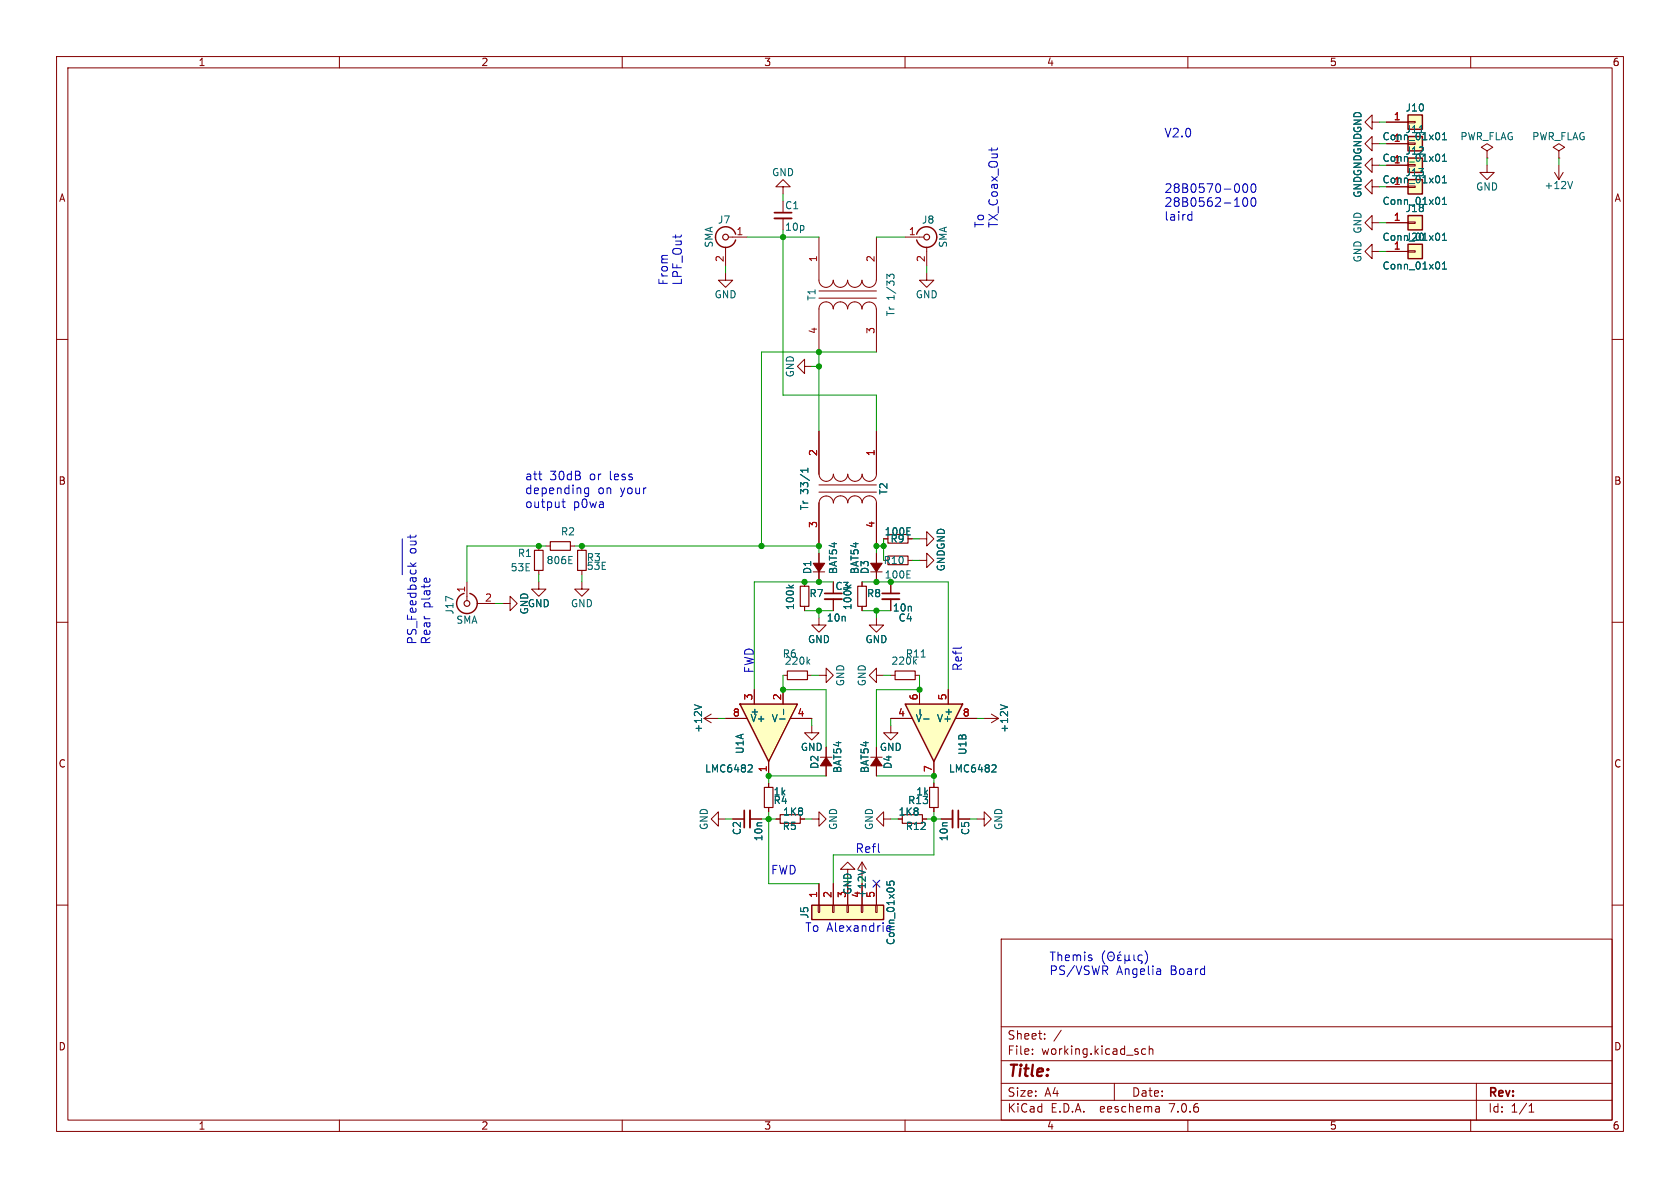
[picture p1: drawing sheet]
<svg xmlns="http://www.w3.org/2000/svg" width="297mm" height="210mm" viewBox="0 0 297 210" stroke-linecap="round" stroke-linejoin="round" font-family="sans-serif">
<g fill="none" stroke="#840000" stroke-width=".18">
<path d="M10 10h277v190h-277zM12 12h273v186h-273zM60 10v2M110 10v2M160 10v2M210 10v2M260 10v2M242.6 25.4v1.3l-1.3-1.3 1.3-1.3v1.3h1.2M10 60h2M128.3 48.3v1.2h1.2l-1.2 1.3-1.3-1.3h1.3M128.3 43.7v3.3M128.8 41.9h3.3"/>
<path d="M144.8 41.9v7.6a1.27 1.27 0 0 0 1.2 1.3 1.27 1.27 0 0 0 1.3-1.3 1.26 1.26 0 0 0 1.3 1.3 1.26 1.26 0 0 0 1.2-1.3M144.8 51.4h10.1M144.8 52.7h10.1M149.8 54.6a1.26 1.26 0 0 0-1.2-1.2 1.26 1.26 0 0 0-1.3 1.2 1.27 1.27 0 0 0-1.3-1.2 1.27 1.27 0 0 0-1.2 1.2v7.6M149.9 49.5a1.27 1.27 0 0 0 1.2 1.3 1.27 1.27 0 0 0 1.3-1.3 1.26 1.26 0 0 0 1.3 1.3 1.26 1.26 0 0 0 1.2-1.3M149.9 54.6a1.26 1.26 0 0 1 1.2-1.2 1.26 1.26 0 0 1 1.3 1.2 1.27 1.27 0 0 1 1.3-1.2 1.27 1.27 0 0 1 1.2 1.2M154.9 41.9v7.6M154.9 54.6v7.6M160 41.9h3.3M163.8 48.3v1.2h-1.2l1.2 1.3 1.3-1.3h-1.3M163.8 43.7v3.3M285 60h2"/>
<path d="M142.2 64.8v-1.3l-1.2 1.3 1.2 1.2v-1.2h1.3M144.8 76.2v7.6a1.26 1.26 0 0 0 1.3 1.3 1.26 1.26 0 0 0 1.2-1.3M154.9 76.2v7.6a1.26 1.26 0 0 1-1.2 1.3 1.26 1.26 0 0 1-1.3-1.3M95.2 96.5v.8M144.8 85.7h10.1M144.8 87h10.1M144.8 88.9v7.6M144.8 97.8v5.1M144.8 88.9a1.26 1.26 0 0 1 1.3-1.2 1.26 1.26 0 0 1 1.2 1.2M147.3 83.8a1.26 1.26 0 0 0 1.3 1.3 1.26 1.26 0 0 0 1.3-1.3 1.27 1.27 0 0 0 1.2 1.3 1.27 1.27 0 0 0 1.3-1.3M147.3 88.9a1.26 1.26 0 0 1 1.3-1.2 1.26 1.26 0 0 1 1.3 1.2 1.27 1.27 0 0 1 1.2-1.2 1.27 1.27 0 0 1 1.3 1.2M152.4 88.9a1.26 1.26 0 0 1 1.3-1.2 1.26 1.26 0 0 1 1.2 1.2v7.6"/>
<path d="M154.9 97.8v5.1M160.5 95.3h.8M160.5 99.1h.8M162.6 95.3h1.2v-1.3l1.3 1.3-1.3 1.2v-1.2M162.6 99.1h1.2v-1.3l1.3 1.3-1.3 1.2v-1.2M10 110h2M82.5 102.9v3.3M84.3 106.7h3.3M88.9 106.7h1.3v-1.3l1.2 1.3-1.2 1.3v-1.3M95.2 100.8v.8M138.4 119.4h.8M142.7 119.4h.8"/>
<path d="M143.8 101.1h2M144.8 119.4h1.2v1.3l1.3-1.3-1.3-1.3v1.3M144.8 109.2v1.3h1.2l-1.2 1.3-1.3-1.3h1.3M147.3 105.9v2.1M152.4 102.9v.7M152.4 107.2v.8M153.9 101.1h2.1M154.9 119.4v-1.3l-1.2 1.3 1.2 1.3v-1.3h1.3M154.9 109.2v1.3h1.3l-1.3 1.3-1.2-1.3h1.2M157.5 102.9v2M157.5 105.9v2.1M157.5 119.4h.7"/>
<path d="M161.8 119.4h.8M285 110h2M124.5 127l1.2 .8M124.5 127h2.5M125.7 126.2l-1.2 .8M135.9 138.4v.8M143.5 128.3v1.2h-1.3l1.3 1.3 1.3-1.3h-1.3M145 133.9h2.1M146 132.1v5.1M153.9 133.9h2.1M154.9 132.1v5.1M10 160h2"/>
<path d="M135.9 142.7v.8M137.2 144.8h.7M141.5 144.8h.7M143.5 144.8h1.3v1.3l1.2-1.3-1.2-1.3v1.3M149.9 153.7h1.2l-1.2-1.3-1.3 1.3h1.3v1.2M152.4 152.4l-.8 1.3M152.4 152.4v2.5M152.4 152.4l.8 1.3M156.2 144.8v-1.3l-1.3 1.3 1.3 1.3v-1.3h1.3M163.1 144.8h.7M285 160h2M177 166h108v32h-108z"/>
<path d="M60 198v2M110 198v2M160 198v2M177 194.5h108M177 191.5h108M177 187.5h108M177 181.5h108M182.5 186.3v.1M182.5 185.5v.1M184.7 183.6v.1M184.7 182.8v.1M187.6 182.1l-1.3 2"/>
<path d="M197 191.5v3M202.5 185.5l-.4-.1-.3 .3v.4l.2 .2h.5M203.2 185.5l.2-.1 .3 .1 .1 .9M203.2 184.9v1.5M204.9 195.7l.1 .9M205 196.5l-.2 .1M205 196h-.2M210 198v2M260 198v2M261 191.5v6.5M270.3 196.6h.9M270.3 195.5l.4-.4v1.5"/>
</g>
<path d="M145.8 105.9h3M156 105.9h3" fill="none" stroke="#840000" stroke-width=".33"/>
<path d="M145.8 104.9h3M156 104.9h3" fill="none" stroke="#840000" stroke-width=".3"/>
<g fill="none" stroke="#006464" stroke-width=".18">
<path d="M158 49.2l.1-.5-.2-.2h-.5l-.1 .4-.5-.4v.8M142.8 82.8v.7M142.8 83.1h-1.3l.4 .4M160.3 94.6h.6M160.3 93.3h.6M142.8 116.9l.4 .5M143.2 116.6l-.5 .5M150.4 103.4l-.4 .4M160.3 102.2h.6M160.3 100.9h.6M161.6 116.9l.4 .5M162 116.6l-.5 .5"/>
<path d="M162.9 116.1h.7M122.8 124.6l1.2 .4M151.7 153.8l1.3 .4"/>
</g>
<g fill="none" stroke="#840000" stroke-width=".2">
<path d="M94.5 97.3h1.5v3.5h-1.5zM157 94.5h3.5v1.5h-3.5zM157 98.3h3.5v1.5h-3.5zM139.2 118.6h3.5v1.5h-3.5zM151.6 103.6h1.6v3.6h-1.6zM158.2 118.6h3.6v1.5h-3.6zM135.1 139.2h1.6v3.5h-1.6zM137.9 144h3.6v1.5h-3.6zM159.5 144h3.6v1.5h-3.6z"/>
<circle cx="128.3" cy="41.9" r=".51"/>
<circle cx="163.8" cy="41.9" r=".51"/>
<circle cx="82.6" cy="106.7" r=".51"/>
</g>
<path d="M130 41.4a1.81 1.81 0 0 0-2.7-1 1.81 1.81 0 0 0 0 3 1.81 1.81 0 0 0 2.7-1M162.1 41.4a1.81 1.81 0 0 1 2.7-1 1.81 1.81 0 0 1 0 3 1.81 1.81 0 0 1-2.7-1M82 104.9a1.81 1.81 0 0 0-.9 2.8 1.81 1.81 0 0 0 2.9 0 1.81 1.81 0 0 0-.9-2.8" fill="none" stroke="#840000" stroke-width=".25"/>
<g fill="#840000" stroke="#840000" stroke-width=".18">
<path d="M154.9 133.9l1.1 1.5h-2.1z"/>
<path d="M146 133.9l1.1 1.5h-2.1z"/>
<path d="M143.8 99.6h2l-1 1.5z"/>
<path d="M153.9 99.6h2.1l-1.1 1.5z"/>
</g>
<path d="M130.8 124.5h10.2l-5.1 10.1z" fill="#ffffc2"/>
<path d="M248.9 24.1h2.6v2.6h-2.6zM248.9 27.9h2.6v2.6h-2.6zM248.9 20.3h2.6v2.6h-2.6zM248.9 31.8h2.6v2.5h-2.6zM248.9 38.1h2.6v2.5h-2.6zM248.9 43.2h2.6v2.5h-2.6zM130.8 124.5h10.2l-5.1 10.1z" fill="none" stroke="#840000" stroke-width=".25"/>
<g fill="none" stroke="#840000" stroke-width=".18">
<path d="M138.4 33h-1.2l1.2-1.2 1.3 1.2h-1.3v1.3M138.4 38.6v2M242.6 29.2v1.3l-1.3-1.3 1.3-1.3v1.3h1.2M242.6 21.6v1.3l-1.3-1.3 1.3-1.3v1.3h1.2M242.6 33v1.3l-1.3-1.3 1.3-1.2v1.2h1.2M242.6 39.4v1.2l-1.3-1.2 1.3-1.3v1.3h1.2M245.1 25.4h3.8M245.1 29.2h3.8M245.1 21.6h3.8M245.1 33h3.8M245.1 39.4h3.8M248.9 21.5h1.3v.2h-1.3z"/>
<path d="M248.9 39.2h1.3v.3h-1.3zM262.9 29.2v1.3h1.3l-1.3 1.3-1.3-1.3h1.3M262.9 26.7l1-.7-1-.6-1 .6 1 .7v1.2M262.9 27.9h.1M274.8 30.5l.8 1.3M275.6 26.7l1-.7-1-.6-1 .6 1 .7v1.2M275.6 27.9h.1M275.6 29.2v2.6M276.4 30.5l-.8 1.3M242.6 44.5v1.2l-1.3-1.2 1.3-1.3v1.3h1.2M245.1 44.5h3.8M248.9 44.3h1.3v.3h-1.3z"/>
<path d="M96.5 96.5h.8M100.8 96.5h.8M102.9 96.5v.8M95.2 102.9v1.2h1.3l-1.3 1.3-1.2-1.3h1.2M102.9 102.9v1.2h1.2l-1.2 1.3-1.3-1.3h1.3M102.9 100.8v.8M142.2 102.9v.7M142.2 107.2v.8M128.3 127h3.8M133.3 121.9v2.6M135.9 134.6v2.6M138.4 121.9v2.6"/>
<path d="M139.7 127h3.8M127 144.8v-1.3l-1.3 1.3 1.3 1.3v-1.3h1.3M129.5 144.8h2.1M132.6 144.8h2M166.4 144.8h2M169.4 144.8h2"/>
</g>
<g fill="none" stroke="#006464" stroke-width=".18">
<path d="M255 28.5h.7M255 23.8l.4-.4v1.3M255 27.6l.4-.4v1.3M255 31.4l.4-.3v1.2M255 35.2l.4-.3v1.2M255 32.3h.7M255 24.7h.7M255 36.1h.7M278 32.1l-.4 1.2M255 41.6l.4-.4v1.3M255 46.7l.4-.4v1.3M255 47.6h.7"/>
<path d="M255 42.5h.7M100.6 99.6h.6M100.6 98.4h.6M139.4 103.4l.5 .5M140.3 103.4l-.5 .4M132.5 135.2l.4 .1 .1 .3-.8 .9h.8M137.8 127.1h1M138.5 125.4v.9"/>
</g>
<path d="M136.9 38.6h3.1M132.6 143.3v3M168.4 143.3v3" fill="none" stroke="#840000" stroke-width=".33"/>
<path d="M136.9 37.6h3.1M131.6 143.3v3M169.4 143.3v3" fill="none" stroke="#840000" stroke-width=".3"/>
<path d="M97.3 95.8h3.5v1.5h-3.5zM102.1 97.3h1.5v3.5h-1.5zM141.5 103.6h1.5v3.6h-1.5z" fill="none" stroke="#840000" stroke-width=".2"/>
<g fill="#ffffc2" stroke="#ffffc2" stroke-width=".18">
<path d="M248.9 24.1h2.6v2.6h-2.6z"/>
<path d="M248.9 27.9h2.6v2.6h-2.6z"/>
<path d="M248.9 20.3h2.6v2.6h-2.6z"/>
<path d="M248.9 43.2h2.6v2.5h-2.6z"/>
<path d="M248.9 31.8h2.6v2.5h-2.6z"/>
<path d="M248.9 38.1h2.6v2.5h-2.6z"/>
</g>
<path d="M160 124.5h10.2l-5.1 10.1z" fill="#ffffc2"/>
<path d="M160 124.5h10.2l-5.1 10.1zM143.5 160h12.7v2.6h-12.7z" fill="none" stroke="#840000" stroke-width=".25"/>
<g fill="none" stroke="#840000" stroke-width=".18">
<path d="M245.1 25.4h3.8M245.1 29.2h3.8M245.1 21.6h3.8M245.1 33h3.8M245.1 39.4h3.8M245.1 44.5h3.8M144.8 76.2v7.6M154.9 76.2v7.6M144.8 88.9v7.6M144.8 97.8v1.8M154.9 88.9v7.6M154.9 97.8v1.8"/>
<path d="M160.5 95.3h.8M142.2 102.9v.7M142.2 107.2v.8M144.8 101.1v1.8M147.3 105.9v2.1M152.4 102.9v.7M152.4 107.2v.8M154.9 101.1v1.8M157.5 102.9v2M157.5 105.9v2.1M128.3 127h3.8M133.3 121.9v2.6"/>
<path d="M135.9 134.6v2.6M135.9 138.4v.8M138.4 121.9v2.6M139.7 127h3.8M146 132.1v1.8M146 135.4v1.8M154.9 132.1v1.8M154.9 135.4v1.8M157.5 128.3v1.2h-1.3l1.3 1.3 1.2-1.3h-1.2M157.5 127h3.8M162.6 121.9v2.6M165.1 134.6v2.6"/>
<path d="M165.1 138.4v.8M167.6 121.9v2.6M168.9 127h3.8M174 127h2.5M175.3 126.2l1.2 .8M176.5 127l-1.2 .8M129.5 144.8h2.1M132.6 144.8h2M135.9 142.7v.8M137.2 144.8h.7M141.5 144.8h.7M144.8 156.2v3.8"/>
<path d="M147.3 156.2v3.8M149.9 156.2v3.8M152.4 156.2v3.8M154.9 156.2v3.8M163.1 144.8h.7M165.1 142.7v.8M166.4 144.8h2M169.4 144.8h2M172.7 144.8h1.3v-1.3l1.3 1.3-1.3 1.3v-1.3M144.7 160h.2v1.3h-.2zM147.2 160h.2v1.3h-.2zM149.7 160h.3v1.3h-.3z"/>
<path d="M152.3 160h.2v1.3h-.2zM154.8 160h.3v1.3h-.3z"/>
</g>
<g fill="none" stroke="#006464" stroke-width=".18">
<path d="M255 28.5h.7M255 23.8l.4-.4v1.3M255 27.6l.4-.4v1.3M255 31.4l.4-.3v1.2M255 35.2l.4-.3v1.2M255 32.3h.7M255 24.7h.7M255 36.1h.7M255 41.6l.4-.4v1.3M255 46.7l.4-.4v1.3M255 47.6h.7M255 42.5h.7"/>
<path d="M142.8 82.8v.7M142.8 83.1h-1.3l.4 .4M160.3 94.6h.6M160.3 93.3h.6M139.4 103.4l.5 .5M140.3 103.4l-.5 .4M150.4 103.4l-.4 .4M122.8 124.6l1.2 .4M132.5 135.2l.4 .1 .1 .3-.8 .9h.8M137.8 127.1h1M138.5 125.4v.9M162.7 125.4v.9"/>
<path d="M163.3 127.1h1M175.6 135.2l.4 .1 .1 .3-.8 .9h.8M176.9 124.6l1.2 .4M151.7 153.8l1.3 .4M156.8 155.8v.6l.6 .1-.1-.2v-.4l.2-.1h.4l.2 .2-.2 .5"/>
</g>
<path d="M164.3 139.2h1.6v3.5h-1.6z" fill="none" stroke="#840000" stroke-width=".2"/>
<path d="M143.5 160h12.7v2.6h-12.7z" fill="#ffffc2" stroke="#ffffc2" stroke-width=".18"/>
<g fill="none" stroke="#0000c2" stroke-width=".18">
<path d="M175.3 26.1v.6M176.3 26.1v.2M210.3 37.9l.4 .1M210.7 37.4v1.5M210.7 38.9h-.4M219.9 32.6l.2-.1a.83 .83 0 0 1 .6 .6 .83 .83 0 0 1-.3 .8l-.2 .1a.83 .83 0 0 1-.6-.6 .83 .83 0 0 1 .3-.8zM219.9 35l.2-.1a.83 .83 0 0 1 .6 .7 .83 .83 0 0 1-.3 .8l-.2 .1a.83 .83 0 0 1-.6-.7 .83 .83 0 0 1 .3-.8zM221.4 32.6l.1-.1a.83 .83 0 0 1 .6 .6 .83 .83 0 0 1-.3 .8l-.1 .1a.83 .83 0 0 1-.6-.6 .83 .83 0 0 1 .3-.8zM221.4 35l.1-.1a.83 .83 0 0 1 .6 .7 .83 .83 0 0 1-.3 .8l-.1 .1a.83 .83 0 0 1-.6-.7 .83 .83 0 0 1 .3-.8zM71.1 95.3v6.3M72.5 99.5l.6 .6M73.6 99.5l-.6 .4"/>
<path d="M95.2 83.8h.6M95.6 84.8h.2M99.3 88.7h.6M99.6 88.2v1.3l.3 .2M104.1 86.3v1.2l-.2 .2M104.1 86.3h-.5l-.3 .2v.5l.2 .2h.6M75 102.4l.4-.2 .1 .7M75.9 102.3l.1 .1M155.4 150.6l.1 .1M193 169.4v.3M195.3 168.1a1.77 1.77 0 0 0-.1 2.2M196.1 168.4a.76 .76 0 0 1 .9 .5 .76 .76 0 0 1-.4 .9 .8 .8 0 0 1-.8-.5 .8 .8 0 0 1 .3-.9z"/>
<path d="M196.2 169h.4M197.8 169.3l-.2 .2v.2h.6M197.8 169.3h.1M198.1 168.2l-.2 .2M198.2 168.9h-.6v.2l.2 .2M198.9 169.6l.2 .2h.3l.2-.2M198.9 168.8v1.5M199.6 169.6l.2 .2M199.6 168.8v.8M200.5 168.8v.8l.2 .2M201.9 168.9l-.4-.1-.3 .3 .1 .6 .5 .2v.4M202.4 168.1a1.77 1.77 0 0 1 .1 2.2"/>
<path d="M205 171.3l.2 .2v.8M205.2 172.2l-.2 .1M205.2 171.6l-.2 .1"/>
</g>
<g fill="none" stroke="#009600" stroke-width=".18">
<path d="M138.4 34.3v1.3M243.8 21.6h1.3M243.8 39.4h1.3M262.9 27.9v1.3M275.6 27.9v1.3M128.3 47v1.3M132.1 41.9h12.7M138.4 41.9v28h16.5v6.3M154.9 41.9h5.1M163.8 47v1.3M243.8 44.5h1.3M143.5 64.8h1.3"/>
<path d="M144.8 62.2v14M154.9 62.2h-20.3v34.3M96.5 96.5h-14v6.4M101.6 96.5h43.2v1.3M156.2 96.5h-1.3v1.3M156.2 95.3v3.8M161.3 95.3h1.3M161.3 99.1h1.3M87.6 106.7h1.3M95.2 101.6v1.3M102.9 101.6v1.3M138.4 119.4v2.5h7.6v10.2"/>
<path d="M142.2 108h5.1M143.5 119.4h1.3M144.8 108v1.2M147.3 102.9h-14v19M152.4 108h5.1M152.4 102.9h15.2v19M154.9 108v1.2M156.2 119.4h1.3M162.6 119.4v2.5h-7.7v10.2M127 127h1.3M143.5 127v1.3M146 137.2h-10.1v1.2"/>
<path d="M154.9 137.2h10.2v1.2M157.5 127v1.3M172.7 127h1.3M128.3 144.8h1.2M134.6 144.8h2.6M135.9 143.5v12.7h8.9M142.2 144.8h1.3M157.5 144.8h1.2M163.8 144.8h2.6M165.1 143.5v7.6h-17.8v5.1M171.4 144.8h1.3"/>
</g>
<path d="M154.3 155.6l1.2 1.2M155.5 155.6l-1.2 1.2" fill="none" stroke="#000084" stroke-width=".18"/>
<g fill="#009600" stroke="#009600" stroke-width=".18">
<circle cx="144.8" cy="102.9" r=".46"/>
<circle cx="154.9" cy="102.9" r=".46"/>
<circle cx="138.4" cy="121.9" r=".46"/>
<circle cx="154.9" cy="108" r=".46"/>
<circle cx="144.8" cy="64.8" r=".46"/>
<circle cx="154.9" cy="96.5" r=".46"/>
<circle cx="156.2" cy="96.5" r=".46"/>
<circle cx="144.8" cy="62.2" r=".46"/>
<circle cx="157.5" cy="102.9" r=".46"/>
<circle cx="135.9" cy="144.8" r=".46"/>
<circle cx="135.9" cy="137.2" r=".46"/>
<circle cx="142.2" cy="102.9" r=".46"/>
<circle cx="134.6" cy="96.5" r=".46"/>
<circle cx="95.2" cy="96.5" r=".46"/>
<circle cx="144.8" cy="96.5" r=".46"/>
<circle cx="144.8" cy="108" r=".46"/>
<circle cx="102.9" cy="96.5" r=".46"/>
<circle cx="138.4" cy="41.9" r=".46"/>
<circle cx="162.6" cy="121.9" r=".46"/>
<circle cx="165.1" cy="137.2" r=".46"/>
<circle cx="165.1" cy="144.8" r=".46"/>
</g>
<text font-size="2.8" fill="#840000" x="178" y="190.9">Title:</text>
<g font-size="2.1" fill="#0000c2">
<text x="205.7" y="24.4">V2.0</text>
<text x="205.7" y="34.2">28B0570-000</text>
<text x="174.1" y="40.4" transform="rotate(-90 174.1 40.4)">To</text>
<text x="176.5" y="40.4" transform="rotate(-90 176.5 40.4)">TX_Coax_Out</text>
<text x="205.7" y="36.7">28B0562-100</text>
<text x="205.7" y="39.1">laird</text>
<text x="118.2" y="50.6" transform="rotate(-90 118.2 50.6)">From</text>
<text x="120.6" y="50.6" transform="rotate(-90 120.6 50.6)">LPF_Out</text>
<text x="92.7" y="85">att</text>
<text x="92.7" y="87.5">depending</text>
<text x="92.7" y="89.9">output</text>
<text x="97.1" y="85">30dB</text>
<text x="101.3" y="89.9">p0wa</text>
<text x="104.3" y="85">or</text>
<text x="105.6" y="87.5">on</text>
<text x="107.9" y="85">less</text>
<text x="109.7" y="87.5">your</text>
<text x="73.7" y="98" transform="rotate(-90 73.7 98)">out</text>
<text x="76.2" y="107.6" transform="rotate(-90 76.2 107.6)">plate</text>
<text x="73.7" y="114.1" transform="rotate(-90 73.7 114.1)">PS_Feedback</text>
<text x="76.2" y="114.1" transform="rotate(-90 76.2 114.1)">Rear</text>
<text x="133.3" y="119.1" transform="rotate(-90 133.3 119.1)">FWD</text>
<text x="170.2" y="118.7" transform="rotate(-90 170.2 118.7)">Refl</text>
<text x="136.2" y="154.7">FWD</text>
<text x="151.1" y="150.9">Refl</text>
<text x="142.2" y="164.9">To Alexandrie</text>
<text x="185.4" y="170">Themis</text>
<text x="185.4" y="172.5">PS/VSWR</text>
<text x="197.3" y="172.5">Angelia</text>
<text x="206.9" y="172.5">Board</text>
</g>
<g font-size="2.1" fill="#840000">
<text x="178" y="184">Sheet:</text>
<text x="178" y="186.7">File:</text>
<text x="184.1" y="186.7">working.kicad_sch</text>
<text x="178" y="196.9">KiCad</text>
<text x="178" y="194.1">Size:</text>
<text x="184.7" y="194.1">A4</text>
<text x="185.7" y="196.9">E.D.A.</text>
<text x="194.6" y="196.9">eeschema</text>
<text x="200" y="194.1">Date:</text>
<text x="207" y="196.9">7.0.6</text>
<text x="263" y="194.3">Rev:</text>
<text x="263" y="196.9">Id:</text>
<text x="267.1" y="196.9">1/1</text>
</g>
<g font-size="1.8" fill="#840000">
<text x="35" y="11.9">1</text>
<text x="85" y="11.9">2</text>
<text x="135" y="11.9">3</text>
<text x="185" y="11.9">4</text>
<text x="235" y="11.9">5</text>
<text x="285" y="11.9">6</text>
<text x="10.3" y="35.9">A</text>
<text x="285.3" y="35.9">A</text>
<text x="10.3" y="85.9">B</text>
<text x="285.3" y="85.9">B</text>
<text x="156.3" y="94.8">100E</text>
<text x="147.6" y="104.5">C3</text>
<text x="10.3" y="135.9">C</text>
<text x="285.3" y="135.9">C</text>
<text x="158.8" y="144.4">1K8</text>
<text x="10.3" y="185.9">D</text>
<text x="285.3" y="185.9">D</text>
<text x="35" y="199.9">1</text>
<text x="85" y="199.9">2</text>
<text x="135" y="199.9">3</text>
<text x="185" y="199.9">4</text>
<text x="235" y="199.9">5</text>
<text x="285" y="199.9">6</text>
</g>
<g font-size="1.8" fill="#a90000">
<text x="246.3" y="21.3">1</text>
<text x="246.3" y="29">1</text>
<text x="246.3" y="32.8">1</text>
<text x="130.1" y="41.7">1</text>
<text x="160.6" y="41.7">1</text>
<text x="246.3" y="39.1">1</text>
<text x="128" y="46.4" transform="rotate(-90 128 46.4)">2</text>
<text x="144.5" y="46.4" transform="rotate(-90 144.5 46.4)">1</text>
<text x="154.7" y="46.4" transform="rotate(-90 154.7 46.4)">2</text>
<text x="163.6" y="46.4" transform="rotate(-90 163.6 46.4)">2</text>
<text x="144.5" y="59.1" transform="rotate(-90 144.5 59.1)">4</text>
<text x="154.7" y="59.1" transform="rotate(-90 154.7 59.1)">3</text>
<text x="144.5" y="80.7" transform="rotate(-90 144.5 80.7)">2</text>
<text x="154.7" y="80.7" transform="rotate(-90 154.7 80.7)">1</text>
<text x="144.5" y="93.4" transform="rotate(-90 144.5 93.4)">3</text>
<text x="154.7" y="93.4" transform="rotate(-90 154.7 93.4)">4</text>
<text x="82.3" y="104.8" transform="rotate(-90 82.3 104.8)">1</text>
<text x="85.7" y="106.4">2</text>
<text x="133.1" y="123.9" transform="rotate(-90 133.1 123.9)">3</text>
<text x="138.2" y="123.9" transform="rotate(-90 138.2 123.9)">2</text>
<text x="162.3" y="123.9" transform="rotate(-90 162.3 123.9)">6</text>
<text x="167.4" y="123.9" transform="rotate(-90 167.4 123.9)">5</text>
<text x="129.5" y="126.7">8</text>
<text x="140.9" y="126.7">4</text>
<text x="158.7" y="126.7">4</text>
<text x="170.1" y="126.7">8</text>
<text x="135.6" y="136.6" transform="rotate(-90 135.6 136.6)">1</text>
<text x="164.8" y="136.6" transform="rotate(-90 164.8 136.6)">7</text>
<text x="144.5" y="158.8" transform="rotate(-90 144.5 158.8)">1</text>
<text x="147.1" y="158.8" transform="rotate(-90 147.1 158.8)">2</text>
<text x="154.7" y="158.8" transform="rotate(-90 154.7 158.8)">5</text>
</g>
<g font-size="1.8" fill="#006464">
<text x="248.4" y="23.7">J11</text>
<text x="248.4" y="19.9">J10</text>
<text x="244.3" y="28.8">Conn_01x01</text>
<text x="244.3" y="25">Conn_01x01</text>
<text x="246.3" y="25.1">1</text>
<text x="248.4" y="27.5">J12</text>
<text x="258.1" y="25">PWR_FLAG</text>
<text x="270.8" y="25">PWR_FLAG</text>
<text x="136.4" y="31.3">GND</text>
<text x="240.9" y="35.1" transform="rotate(-90 240.9 35.1)">GNDGNDGNDGND</text>
<text x="244.3" y="32.6">Conn_01x01</text>
<text x="248.4" y="31.3">J13</text>
<text x="260.9" y="33.9">GND</text>
<text x="272.9" y="33.6">+12V</text>
<text x="126.8" y="39.7">J7</text>
<text x="138.7" y="37.2">C1</text>
<text x="162.9" y="39.7">J8</text>
<text x="244.3" y="36.4">Conn_01x01</text>
<text x="248.4" y="37.7">J18</text>
<text x="126.2" y="43.9" transform="rotate(-90 126.2 43.9)">SMA</text>
<text x="167.6" y="43.9" transform="rotate(-90 167.6 43.9)">SMA</text>
<text x="240.9" y="46.5" transform="rotate(-90 240.9 46.5)">GND GND</text>
<text x="244.3" y="47.9">Conn_01x01</text>
<text x="244.3" y="42.8">Conn_01x01</text>
<text x="246.3" y="44.2">1</text>
<text x="248.4" y="42.8">J20</text>
<text x="126.2" y="52.9">GND</text>
<text x="144.4" y="53.3" transform="rotate(-90 144.4 53.3)">T1</text>
<text x="158.3" y="53.1" transform="rotate(-90 158.3 53.1)">1/33</text>
<text x="161.8" y="52.9">GND</text>
<text x="158.3" y="56" transform="rotate(-90 158.3 56)">Tr</text>
<text x="140.6" y="66.8" transform="rotate(-90 140.6 66.8)">GND</text>
<text x="143.1" y="87.4" transform="rotate(-90 143.1 87.4)">33/1</text>
<text x="157.1" y="87.6" transform="rotate(-90 157.1 87.6)">T2</text>
<text x="99.1" y="94.8">R2</text>
<text x="143.1" y="90.3" transform="rotate(-90 143.1 90.3)">Tr</text>
<text x="90.2" y="101.2">53E</text>
<text x="91.4" y="98.7">R1</text>
<text x="96.5" y="99.9">806E</text>
<text x="103.6" y="99.4">R3</text>
<text x="103.6" y="100.9">53E</text>
<text x="143.6" y="101.6" transform="rotate(-90 143.6 101.6)">D1</text>
<text x="148.2" y="101.6" transform="rotate(-90 148.2 101.6)">BAT54</text>
<text x="152" y="101.6" transform="rotate(-90 152 101.6)">BAT54</text>
<text x="153.8" y="101.6" transform="rotate(-90 153.8 101.6)">D3</text>
<text x="156.1" y="99.9">R10</text>
<text x="157.3" y="96.1">R9</text>
<text x="167.2" y="101.1" transform="rotate(-90 167.2 101.1)">GNDGND</text>
<text x="93.2" y="107.5">GND</text>
<text x="100.8" y="107.5">GND</text>
<text x="140.6" y="107.9" transform="rotate(-90 140.6 107.9)">100k</text>
<text x="143" y="105.8">R7</text>
<text x="150.7" y="107.9" transform="rotate(-90 150.7 107.9)">100k</text>
<text x="153.2" y="105.8">R8</text>
<text x="156.3" y="102.5">100E</text>
<text x="80.4" y="108.7" transform="rotate(-90 80.4 108.7)">J17</text>
<text x="80.6" y="110.5">SMA</text>
<text x="93.6" y="108.7" transform="rotate(-90 93.6 108.7)">GND</text>
<text x="142.7" y="113.9">GND</text>
<text x="146.1" y="110.1">10n</text>
<text x="152.9" y="113.9">GND</text>
<text x="157.7" y="108.3">10n</text>
<text x="158.8" y="110.1">C4</text>
<text x="138.3" y="116.4">R6</text>
<text x="138.6" y="117.7">220k</text>
<text x="157.5" y="117.7">220k</text>
<text x="160" y="116.4">R11</text>
<text x="149.5" y="121.4" transform="rotate(-90 149.5 121.4)">GND</text>
<text x="153.3" y="121.4" transform="rotate(-90 153.3 121.4)">GND</text>
<text x="124.3" y="129.6" transform="rotate(-90 124.3 129.6)">+12V</text>
<text x="132.6" y="127.9">V+</text>
<text x="134.2" y="126.7" transform="rotate(-90 134.2 126.7)">+</text>
<text x="136.3" y="127.9">V-</text>
<text x="161.8" y="127.9">V-</text>
<text x="165.5" y="127.9">V+</text>
<text x="168.5" y="126.7" transform="rotate(-90 168.5 126.7)">+</text>
<text x="178.4" y="129.6" transform="rotate(-90 178.4 129.6)">+12V</text>
<text x="124.5" y="136.8">LMC6482</text>
<text x="131.7" y="133.4" transform="rotate(-90 131.7 133.4)">U1A</text>
<text x="141.5" y="132.9">GND</text>
<text x="144.9" y="136" transform="rotate(-90 144.9 136)">D2</text>
<text x="148.9" y="136.8" transform="rotate(-90 148.9 136.8)">BAT54</text>
<text x="153.8" y="136.8" transform="rotate(-90 153.8 136.8)">BAT54</text>
<text x="155.4" y="132.9">GND</text>
<text x="157.8" y="136" transform="rotate(-90 157.8 136)">D4</text>
<text x="167.6" y="136.8">LMC6482</text>
<text x="171" y="133.6" transform="rotate(-90 171 133.6)">U1B</text>
<text x="136.7" y="142.3">R4</text>
<text x="136.7" y="140.8">1k</text>
<text x="160.4" y="142.3">R13</text>
<text x="161.9" y="140.8">1k</text>
<text x="125.3" y="146.8" transform="rotate(-90 125.3 146.8)">GND</text>
<text x="131.2" y="147.7" transform="rotate(-90 131.2 147.7)">C2</text>
<text x="135" y="148.8" transform="rotate(-90 135 148.8)">10n</text>
<text x="138.3" y="146.9">R5</text>
<text x="138.3" y="144.4">1K8</text>
<text x="148.2" y="146.8" transform="rotate(-90 148.2 146.8)">GND</text>
<text x="154.5" y="146.8" transform="rotate(-90 154.5 146.8)">GND</text>
<text x="160" y="146.9">R12</text>
<text x="167.7" y="148.8" transform="rotate(-90 167.7 148.8)">10n</text>
<text x="171.6" y="147.7" transform="rotate(-90 171.6 147.7)">C5</text>
<text x="177.4" y="146.8" transform="rotate(-90 177.4 146.8)">GND</text>
<text x="149.6" y="158.8" transform="rotate(-90 149.6 158.8)">3</text>
<text x="150.7" y="158.2" transform="rotate(-90 150.7 158.2)">GND</text>
<text x="152.1" y="158.8" transform="rotate(-90 152.1 158.8)">4</text>
<text x="153.3" y="158.9" transform="rotate(-90 153.3 158.9)">+12V</text>
<text x="143.1" y="162.5" transform="rotate(-90 143.1 162.5)">J5</text>
<text x="158.3" y="167.2" transform="rotate(-90 158.3 167.2)">Conn_01x05</text>
</g>
<text font-size="1.8" fill="#009600" x="138.7" y="41">10p</text>
</svg>
